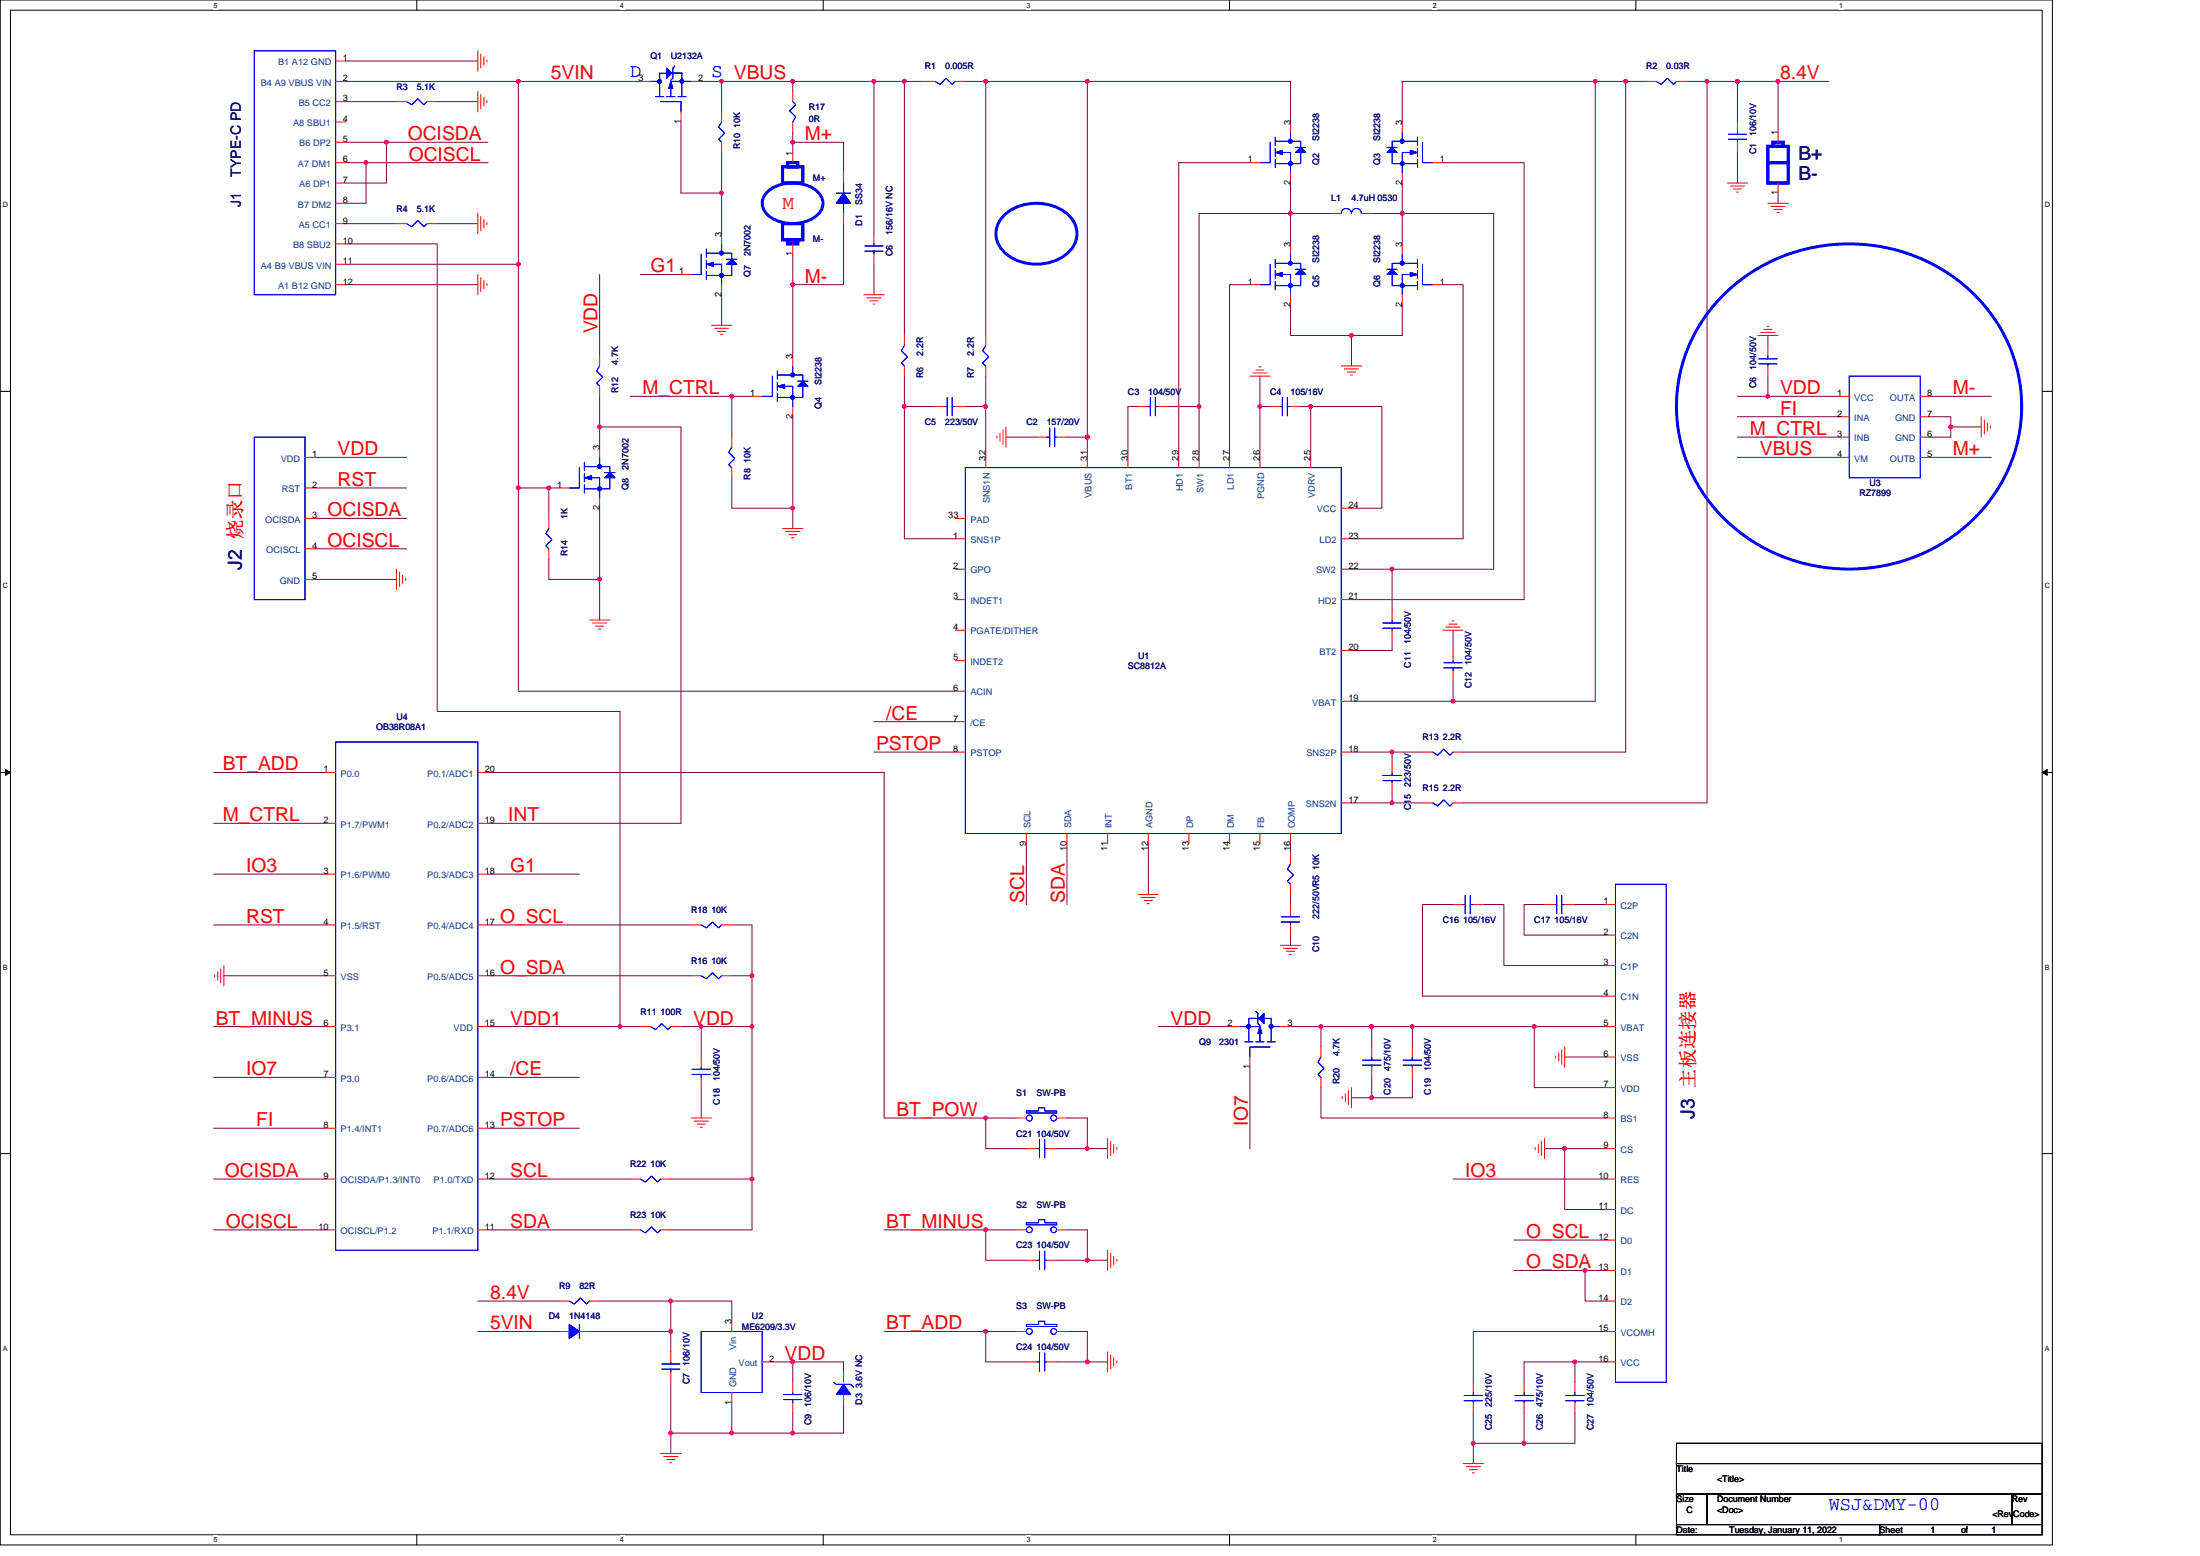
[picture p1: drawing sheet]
<svg xmlns="http://www.w3.org/2000/svg" width="297mm" height="210mm" viewBox="0 0 297 210" stroke-linecap="round" stroke-linejoin="round" font-family="sans-serif">
<path d="M0 0h277.1v208.5h-277.1zM1.4 1.4h274.3v205.7h-274.3z" fill="none" stroke="#000" stroke-width=".14"/>
<g fill="#fff">
<path d="M28.8 .1h.6v1.1h-.6z"/>
<path d="M28.8 207.3h.6v1.1h-.6z"/>
</g>
<path d="M56.3 0v1.4M56.3 207.1v1.4" fill="none" stroke="#000" stroke-width=".14"/>
<g fill="#fff">
<path d="M83.7 .1h.6v1.1h-.6z"/>
<path d="M83.7 207.3h.6v1.1h-.6z"/>
</g>
<path d="M111.1 0v1.4M111.1 207.1v1.4" fill="none" stroke="#000" stroke-width=".14"/>
<g fill="#fff">
<path d="M138.6 .1h.5v1.1h-.5z"/>
<path d="M138.6 207.3h.5v1.1h-.5z"/>
</g>
<path d="M166 0v1.4M166 207.1v1.4" fill="none" stroke="#000" stroke-width=".14"/>
<g fill="#fff">
<path d="M193.4 .1h.6v1.1h-.6z"/>
<path d="M193.4 207.3h.6v1.1h-.6z"/>
</g>
<path d="M220.9 0v1.4M220.9 207.1v1.4" fill="none" stroke="#000" stroke-width=".14"/>
<g fill="#fff">
<path d="M248.3 .1h.6v1.1h-.6z"/>
<path d="M248.3 207.3h.6v1.1h-.6z"/>
<path d="M.4 27.1h.7v1.1h-.7z"/>
<path d="M276.1 27.1h.7v1.1h-.7z"/>
<path d="M.4 78.5h.7v1.1h-.7z"/>
<path d="M276.1 78.5h.7v1.1h-.7z"/>
</g>
<path d="M0 52.8h1.4M275.7 52.8h1.4" fill="none" stroke="#000" stroke-width=".14"/>
<g fill="#fff">
<path d="M.4 130h.7v1.1h-.7z"/>
<path d="M276.1 130h.7v1.1h-.7z"/>
</g>
<path d="M0 104.2h1.4M275.7 104.2h1.4" fill="none" stroke="#000" stroke-width=".14"/>
<path d="M.7 103.8l.7 .4-.7 .4zM275.7 104.2l.7-.4v.8z" fill="#000" stroke="#000" stroke-width=".14"/>
<g fill="#fff">
<path d="M.4 181.4h.7v1.1h-.7z"/>
<path d="M276.1 181.4h.7v1.1h-.7z"/>
</g>
<path d="M0 155.7h1.4M275.7 155.7h1.4M226.4 194.8h49.3v2.7h-49.3zM226.4 197.5h49.3v4.1h-49.3zM226.4 201.6h4.1v4.1h-4.1zM226.4 205.7h27.4v1.4h-27.4zM230.5 201.6h41.1v4.1h-41.1zM253.8 205.7h21.9v1.4h-21.9zM271.6 201.6h4.1v4.1h-4.1z" fill="none" stroke="#000" stroke-width=".14"/>
<g fill="none" stroke="#800040" stroke-width=".14">
<path d="M46.7 11h23.3M46.7 8.2h17.8M46.7 13.7h6.8M46.7 19.2h5.5M52.2 19.2v5.5h-5.5M52.2 19.2h13.7M59 13.7h5.5M70 11h16.5M70 11v24.7M91.9 16.5v9.6h5.5v-5.5M94.7 11h2.7M97.4 11v4.1"/>
<path d="M97.4 11h9.6v1.3M107 11h11M107 19.2v1.4M107 17.8v1.4M107 19.2h6.9v4.1M118 11v20.6M118 11h4.1M122.1 11v34.3M122.1 11h2.8M130.3 11h2.8M133.1 11v34.3M133.1 11h13.7"/>
<path d="M146.8 11v48M146.8 11h27.4v5.5M215.4 11h4.1M215.4 11h-26.1v5.5M215.4 11v83.6h-19.2M219.5 11h2.7M219.5 11v90.5h-22M227.7 11h2.8M230.5 11v97.4h-33M230.5 11h4.1v5.5M234.6 11h5.5M240.1 11v6.8"/>
<path d="M240.1 11h6.8M46.7 35.7h23.3M46.7 38.4h17.8M46.7 32.9h12.3v63.1h24.7v42.5M46.7 30.2h6.8M46.7 21.9h2.7M49.4 21.9v5.5h-2.7M49.4 21.9h16.5M59 30.2h5.5M70 35.7v30.1M81 37v11M86.5 37h5.4"/>
<path d="M97.4 39.8v4.1M97.4 26.1v5.5M107 38.4v9.6M107 34.3v4.1M113.9 30.2v8.2h-6.9M118 35.7v4.1M168.8 21.9h-9.7v39.8M168.8 38.4h-2.8v23.3M174.2 24.7v4.1h5.5M174.2 32.9v-4.1h-12.3v26.1M185.2 28.8h4.1M189.3 28.8h12.4v48h-13.7"/>
<path d="M189.3 28.8v4.1M189.3 24.7v4.1M194.8 38.4h2.7v34.3h-15M194.8 21.9h11v59h-23.3M234.6 20.6v4.1M240.1 26.1v1.3M81 57.6h10.9v53.5h-26M81 57.6v2.7M81 53.5v4.1M85.1 53.5h13.7M98.8 53.5h2.7M98.8 53.5v5.5"/>
<path d="M107 56.2v12.4M122.1 50.8v4.1M122.1 54.9v17.8h6.9M122.1 54.9h4.1M130.3 54.9h2.8M133.1 50.8v4.1M133.1 54.9v6.8M135.8 59h4.2M144.1 59h2.7M146.8 59v2.7M153.7 54.9h-1.4v6.8M157.8 54.9h4.1"/>
<path d="M161.9 54.9v6.8M170.1 54.9v6.8M170.1 54.9h1.4M170.1 50.8v4.1M174.2 41.1v4.2h8.3M175.6 54.9h1.4M177 54.9h9.6v13.7h-4.1M177 54.9v6.8M182.5 45.3v4.1M189.3 41.1v4.2h-6.8M234.6 56.2h13.7M234.6 59h13.7"/>
<path d="M234.6 53.5h4.1M238.7 50.8v2.7M238.7 45.3v1.3M238.7 53.5h9.6M260.6 56.2h2.8v1.4M260.6 53.5h8.3M263.4 57.6v1.4h-2.8M263.4 57.6h4.1M42.6 61.7h12.3M42.6 65.8h12.3M42.6 70h12.3M42.6 74.1h12.3"/>
<path d="M42.6 78.2h10.9M70 65.8h4.1M70 65.8v27.5h59M74.1 75.4v2.8h6.9M75.5 65.8h-1.4v4.2M81 68.6v9.6M81 78.2v5.5M98.8 64.5v4.1h8.2M107 68.6v2.7M182.5 76.8h5.5M188 76.8v5.5M234.6 61.7h13.7"/>
<path d="M260.6 61.7h8.3M118 97.4h11M182.5 94.6h13.7M188 86.4v1.4h-5.5M196.2 91.9v2.7M196.2 85v2.8M28.8 104.2h15.1M28.8 118h15.1M28.8 111.1h15.1M65.9 104.2h53.5v46.7h13.7M65.9 118h12.3M118 101.5h11"/>
<path d="M138.6 113.9v8.2M144.1 113.9v8.2M155 113.9v6.8M174.2 113.9v1.3M182.5 101.5h5.5M182.5 108.4h5.5M188 101.5h4.1M188 101.5v1.4M188 107v1.4M188 108.4h4.1M28.8 124.8h15.1M28.8 138.5h15.1"/>
<path d="M30.2 131.7h13.7M65.9 138.5h20.6M65.9 131.7h27.4M65.9 124.8h27.4M91.9 138.5h2.8v4.1M94.7 138.5h6.8M98.8 131.7h2.7M98.8 124.8h2.7v6.9M101.5 131.7v6.8M101.5 138.5v20.6M156.4 138.5h9.6M174.2 138.5h4.1"/>
<path d="M174.2 120.7v1.4M174.2 126.2v1.4M178.3 138.5h6.9M178.3 138.5v2.8M185.2 138.5v2.8M185.2 138.5h5.5v2.8M190.7 138.5h26.1M196.2 122.1h-4.1v12.3h24.7M200.3 122.1h2.7v8.2h13.8M207.2 138.5v8.3h9.6M208.5 122.1h-2.7v4.1h11M212.6 122.1h4.2"/>
<path d="M28.8 145.4h15.1M28.8 159.1h15.1M28.8 152.3h15.1M65.9 159.1h19.2M65.9 152.3h12.3M65.9 145.4h12.3M90.6 159.1h10.9v6.9h-10.9M94.7 146.8v4.1M133.1 150.9v4.1h5.5M133.1 150.9h4.1M142.7 155h4.1M144.1 150.9h2.7v4.1"/>
<path d="M146.8 155h2.7M168.8 144v11M178.3 146.8v4.1h38.5M182.5 148.1h2.7M185.2 145.4v2.7h5.5v-2.7M196.2 159.1h20.6M208.5 155h2.8M211.3 142.6h5.5M211.3 155v8.2h5.5M211.3 155h5.5M28.8 166h15.1M64.5 175.6h11"/>
<path d="M64.5 179.7h11M65.9 166h19.2M79.6 179.7h11M81 175.6h9.6M90.6 175.6v4.1M90.6 175.6h8.2v2.7M90.6 179.7v2.7M119.4 166h13.7M119.4 179.7h13.7M133.1 166v4.1h5.5M133.1 179.7v4.1h5.5M133.1 166h4.1"/>
<path d="M133.1 179.7h4.1M142.7 170.1h4.1M144.1 166h2.7v4.1M144.1 179.7h2.7v4.1M146.8 170.1h2.7M204.4 167.3h12.4M204.4 171.4h12.4M214 171.5v4.1h2.8M216.8 179.7h-17.9v6.8M90.6 186.5v6.9M90.6 193.4h8.2M90.6 193.4v2.8"/>
<path d="M98.8 193.4h8.2M98.8 189.3v4.1M104.3 183.8h2.7M107 183.8v2.7M107 183.8h6.9v1.4M107 190.6v2.8M113.9 189.6v3.8h-6.9M142.7 183.8h4.1M146.8 183.8h2.7M198.9 190.6v4.2M198.9 194.8h6.9M198.9 194.8v2.7"/>
<path d="M205.8 186.5v-2.7h6.8v2.7M205.8 190.6v4.2M212.6 190.6v4.2h-6.8M212.6 183.8h4.2"/>
</g>
<g fill="#f0f" stroke="#f0f" stroke-width=".14">
<circle cx="133.1" cy="54.9" r=".27"/>
<circle cx="122.1" cy="11" r=".27"/>
<circle cx="122.1" cy="54.9" r=".27"/>
<circle cx="146.8" cy="11" r=".27"/>
<circle cx="133.1" cy="11" r=".27"/>
<circle cx="146.8" cy="59" r=".27"/>
<circle cx="174.2" cy="28.8" r=".27"/>
<circle cx="161.9" cy="54.9" r=".27"/>
<circle cx="189.3" cy="28.8" r=".27"/>
<circle cx="177" cy="54.9" r=".27"/>
<circle cx="182.5" cy="45.3" r=".27"/>
<circle cx="196.2" cy="94.6" r=".27"/>
<circle cx="215.4" cy="11" r=".27"/>
<circle cx="187.9" cy="101.5" r=".27"/>
<circle cx="187.9" cy="108.3" r=".27"/>
<circle cx="219.5" cy="11" r=".27"/>
<circle cx="234.6" cy="11" r=".27"/>
<circle cx="230.5" cy="11" r=".27"/>
<circle cx="90.6" cy="193.4" r=".27"/>
<circle cx="98.8" cy="193.4" r=".27"/>
<circle cx="107" cy="183.8" r=".27"/>
<circle cx="107" cy="193.4" r=".27"/>
<circle cx="101.5" cy="131.7" r=".27"/>
<circle cx="94.7" cy="138.5" r=".27"/>
<circle cx="101.5" cy="159.1" r=".27"/>
<circle cx="101.5" cy="138.5" r=".27"/>
<circle cx="146.8" cy="155" r=".27"/>
<circle cx="133.1" cy="150.9" r=".27"/>
<circle cx="146.8" cy="170.1" r=".27"/>
<circle cx="133.1" cy="166" r=".27"/>
<circle cx="146.8" cy="183.8" r=".27"/>
<circle cx="133.1" cy="179.7" r=".27"/>
<circle cx="207.1" cy="138.5" r=".27"/>
<circle cx="190.7" cy="138.5" r=".27"/>
<circle cx="185.2" cy="138.5" r=".27"/>
<circle cx="185.2" cy="148.1" r=".27"/>
<circle cx="211.2" cy="155" r=".27"/>
<circle cx="214" cy="171.4" r=".27"/>
<circle cx="212.6" cy="183.8" r=".27"/>
<circle cx="205.8" cy="194.8" r=".27"/>
<circle cx="198.9" cy="194.8" r=".27"/>
<circle cx="98.8" cy="53.5" r=".27"/>
<circle cx="178.3" cy="138.5" r=".27"/>
<circle cx="170.1" cy="54.9" r=".27"/>
<circle cx="240.1" cy="11" r=".27"/>
<circle cx="107" cy="38.4" r=".27"/>
<circle cx="187.9" cy="76.8" r=".27"/>
<circle cx="107" cy="68.6" r=".27"/>
<circle cx="107" cy="11" r=".27"/>
<circle cx="97.4" cy="26" r=".27"/>
<circle cx="97.4" cy="11" r=".27"/>
<circle cx="90.6" cy="179.7" r=".27"/>
<circle cx="80.9" cy="78.2" r=".27"/>
<circle cx="80.9" cy="57.6" r=".27"/>
<circle cx="70" cy="11" r=".27"/>
<circle cx="74.1" cy="65.8" r=".27"/>
<circle cx="70" cy="65.8" r=".27"/>
<circle cx="70" cy="35.7" r=".27"/>
<circle cx="118" cy="11" r=".27"/>
<circle cx="90.6" cy="175.6" r=".27"/>
<circle cx="49.4" cy="21.9" r=".27"/>
<circle cx="52.2" cy="19.2" r=".27"/>
<circle cx="83.7" cy="138.5" r=".27"/>
<circle cx="107" cy="19.2" r=".27"/>
<circle cx="263.4" cy="57.6" r=".27"/>
<circle cx="238.7" cy="53.5" r=".27"/>
</g>
<g fill="none" stroke="#f00" stroke-width=".14">
<path d="M45.3 11h1.4M45.3 8.2h1.4M45.3 13.7h1.4M45.3 16.5h1.4M45.3 19.2h1.4M53.5 13.7h1.4M57.7 13.7h1.3M64.5 6.9v2.7M64.5 12.3v2.8M64.9 7.3v1.9M64.9 12.8v1.9M65.3 7.7v1.1"/>
<path d="M65.3 13.2v1.1M65.7 8.1v.3M65.7 13.6v.3M86.5 11h1.3M91.9 15.1v1.4M93.3 11h1.4M97.4 15.1v1.4M97.4 19.2v1.4M107 12.3v1.4M107 16.5v1.3M124.9 11h1.3M129 11h1.3"/>
<path d="M174.2 16.5v1.3M189.3 16.5v1.3M222.2 11h1.4M226.4 11h1.3M234.6 16.5v1.3M234.6 19.2v1.4M240.1 17.8v1.4M45.3 30.2h1.4M45.3 21.9h1.4M45.3 24.7h1.4M45.3 27.4h1.4M45.3 32.9h1.4"/>
<path d="M45.3 35.7h1.4M45.3 38.4h1.4M53.5 30.2h1.4M57.7 30.2h1.3M64.5 37v2.8M64.5 28.8v2.8M64.9 37.4v2M64.9 29.2v1.9M65.3 37.9v1.1M65.3 29.6v1.1M65.7 38.3v.2M65.7 30v.3"/>
<path d="M91.9 37h1.4M97.4 31.6v1.3M97.4 38.4v1.4M107 20.6v1.3M107 32.9v1.4M113.9 23.3v1.4M113.9 28.8v1.4M116.6 39.8h2.8M118 31.6v1.3M118 34.3v1.4M168.8 21.9h1.3M168.8 38.4h1.3"/>
<path d="M174.2 23.3v1.4M174.2 32.9v1.4M174.2 39.8v1.3M179.7 28.8h1.4M183.8 28.8h1.4M189.3 23.3v1.4M189.3 32.9v1.4M189.3 39.8v1.3M193.4 21.9h1.4M193.4 38.4h1.4M233.2 24.7h2.8M233.6 25.1h1.9"/>
<path d="M234 25.5h1.1M234.5 25.9h.2M238.7 27.4h2.7M239.1 27.9h1.9M239.5 28.3h1.1M239.9 28.7h.3M240.1 24.7v1.4M81 48v1.4M81 52.1v1.4M96.1 43.9h2.7M96.5 44.3h1.9M96.9 44.7h1.1"/>
<path d="M97.3 45.1h.3M98.8 59v1.3M101.5 53.5h1.4M107 48v1.4M107 54.9v1.3M117 40.2h2M117.5 40.6h1.1M117.9 41h.2M122.1 45.3v1.3M122.1 49.4v1.4M126.2 54.9h1.4M129 54.9h1.3"/>
<path d="M133.1 45.3v1.3M133.1 49.4v1.4M134.6 58.8v.3M135 58.4v1.1M135.4 58v1.9M135.8 57.6v2.7M140 59h1.3M142.7 59h1.4M153.7 54.9h1.3M156.4 54.9h1.4M168.8 50.8h2.7M169.2 50.3h1.9"/>
<path d="M169.6 49.9h1.1M170 49.5h.3M171.5 54.9h1.4M174.2 54.9h1.4M181.1 49.4h2.7M181.5 49.8h1.9M181.9 50.2h1.1M182.3 50.6h.3M237.3 45.3h2.8M237.7 44.9h2M238.1 44.4h1.1M238.6 44h.2"/>
<path d="M238.7 46.6v1.4M238.7 49.4v1.4M248.3 59h1.4M248.3 53.5h1.4M248.3 56.2h1.4M259.3 59h1.3M259.3 53.5h1.3M259.3 56.2h1.3M267.5 56.2v2.8M267.9 56.6v2M268.3 57.1v1.1M268.8 57.5v.2"/>
<path d="M41.2 61.7h1.4M41.2 70h1.4M41.2 65.8h1.4M41.2 74.1h1.4M41.2 78.2h1.4M53.5 76.8v2.8M54 77.2v1.9M54.4 77.6v1.1M54.8 78v.3M74.1 70v1.3M74.1 74.1v1.3M75.5 65.8h1.4"/>
<path d="M81 60.3v1.4M81 67.2v1.4M98.8 63.1v1.4M105.7 71.3h2.7M106.1 71.7h1.9M106.5 72.2h1.1M106.9 72.6h.3M129 76.8h1.3M129 72.7h1.3M129 70h1.3M133.1 61.7v1.4M146.8 61.7v1.4"/>
<path d="M152.3 61.7v1.4M159.1 61.7v1.4M161.9 61.7v1.4M166 61.7v1.4M170.1 61.7v1.4M177 61.7v1.4M181.1 76.8h1.4M181.1 72.7h1.4M181.1 68.6h1.4M248.3 61.7h1.4M259.3 61.7h1.3M79.6 83.7h2.7"/>
<path d="M80 84.1h1.9M80.4 84.5h1.1M80.8 84.9h.3M129 80.9h1.3M129 89.2h1.3M129 85h1.3M129 93.3h1.3M129 97.4h1.3M181.1 80.9h1.4M181.1 94.6h1.4M181.1 87.8h1.4M188 82.3v1.4"/>
<path d="M188 85v1.4M194.8 85h2.7M195.2 84.6h1.9M195.6 84.2h1.1M196 83.8h.3M196.2 87.8v1.4M196.2 90.5v1.4M43.9 118h1.4M43.9 111.1h1.4M43.9 104.2h1.4M64.5 118h1.4M64.5 111.1h1.4"/>
<path d="M64.5 104.2h1.4M129 101.5h1.3M138.6 112.5v1.4M144.1 112.5v1.4M149.5 112.5v1.4M155 112.5v1.4M160.5 112.5v1.4M166 112.5v1.4M170.1 112.5v1.4M174.2 112.5v1.4M174.2 115.2v1.4M174.2 119.3v1.4"/>
<path d="M181.1 108.4h1.4M181.1 101.5h1.4M188 102.9v1.3M188 105.6v1.4M192.1 108.4h1.3M192.1 101.5h1.3M196.2 108.4h1.3M196.2 101.5h1.3M29 131.6v.2M29.4 131.1v1.1M29.8 130.7v1.9M30.2 130.3v2.8"/>
<path d="M43.9 138.5h1.4M43.9 131.7h1.4M43.9 124.8h1.4M64.5 138.5h1.4M64.5 131.7h1.4M64.5 124.8h1.4M86.5 138.5h1.3M90.6 138.5h1.3M93.3 131.7h1.4M93.3 124.8h1.4M97.4 131.7h1.4M97.4 124.8h1.4"/>
<path d="M153.7 120.7h2.7M154.1 121.1h1.9M154.5 121.5h1.1M154.9 121.9h.3M166 138.5h1.4M172.9 127.6h2.7M172.9 138.5h1.3M173.3 128h1.9M173.7 128.4h1.1M174.1 128.8h.3M174.2 122.1v1.3M174.2 124.8v1.4"/>
<path d="M196.2 122.1h1.3M198.9 122.1h1.4M208.5 122.1h1.4M211.3 122.1h1.3M216.8 138.5h1.3M216.8 122.1h1.3M216.8 130.3h1.3M216.8 126.2h1.3M216.8 134.4h1.3M43.9 145.4h1.4M43.9 152.3h1.4M43.9 159.1h1.4"/>
<path d="M64.5 145.4h1.4M64.5 152.3h1.4M64.5 159.1h1.4M85.1 159.1h1.4M89.2 159.1h1.4M93.3 150.9h2.8M93.7 151.3h1.9M94.1 151.7h1.1M94.5 152.1h.3M94.7 142.6v1.4M94.7 145.4v1.4M137.2 150.9h1.4"/>
<path d="M138.6 155h1.4M141.3 155h1.4M142.7 150.9h1.4M149.5 153.6v2.8M150 154v2M150.4 154.5v1.1M150.8 154.9v.2M168.8 142.6v1.4M178.3 141.3v1.3M178.3 145.4v1.4M181.2 148v.3M181.6 147.6v1.1"/>
<path d="M182.1 147.2v1.9M182.5 146.8v2.7M185.2 141.3v1.3M185.2 144v1.4M190.7 141.3v1.3M190.7 144v1.4M207.3 154.9v.2M207.7 154.5v1.1M208.1 154v2M208.5 153.6v2.8M210 142.5v.3M210.5 142.1v1.1"/>
<path d="M210.9 141.7v1.9M211.3 141.3v2.7M216.8 159.1h1.3M216.8 155h1.3M216.8 142.6h1.3M216.8 146.8h1.3M216.8 150.9h1.3M43.9 166h1.4M64.5 166h1.4M75.5 179.7h1.4M75.5 175.6h1.4M78.2 179.7h1.4"/>
<path d="M79.6 175.6h1.4M85.1 166h1.4M89.2 166h1.4M98.8 178.3v1.4M137.2 166h1.4M137.2 179.7h1.4M138.6 170.1h1.4M141.3 170.1h1.4M142.7 166h1.4M142.7 179.7h1.4M149.5 168.7v2.8M150 169.1v1.9"/>
<path d="M150.4 169.5v1.1M150.8 169.9v.3M216.8 179.7h1.3M216.8 163.2h1.3M216.8 167.3h1.3M216.8 171.4h1.3M216.8 175.6h1.3M89.2 196.2h2.7M89.6 196.6h1.9M90 197h1.1M90.4 197.4h.3M90.6 182.4v1.4"/>
<path d="M90.6 185.2v1.3M98.8 187.9v1.4M102.9 183.8h1.4M107 186.5v1.4M107 189.3v1.3M113.9 185.2v1.3M113.9 188.2v1.4M138.6 183.8h1.4M141.3 183.8h1.4M149.5 182.4v2.8M150 182.8v2M150.4 183.2v1.1"/>
<path d="M150.8 183.7v.2M197.5 197.5h2.8M198 197.9h1.9M198.4 198.3h1.1M198.8 198.8h.3M198.9 186.5v1.4M198.9 189.3v1.3M205.8 186.5v1.4M205.8 189.3v1.3M212.6 186.5v1.4M212.6 189.3v1.3M216.8 183.8h1.3"/>
</g>
<path d="M238.7 19.7h2.7v2.2h-2.7zM239.4 19.2h1.4v.5h-1.4zM103.6 25.9a5.4 5.4 0 0 1 6.8 0 2.1 2.1 0 0 1-.5 3.5 5.5 5.5 0 0 1-6.3-.4 2.03 2.03 0 0 1 0-3.1zM105.7 22.5h2.7v2.2h-2.7zM105.7 30.2h2.7v2.2h-2.7zM106.3 21.9h1.4v.6h-1.4zM106.3 32.4h1.4v.5h-1.4zM135.7 28.9a6.8 6.8 0 0 1 8.4 0 3.4 3.4 0 0 1-.6 5.8 6.6 6.6 0 0 1-8.3-1.1 3.3 3.3 0 0 1 .5-4.7zM232.5 40a24.3 24.3 0 0 1 35.5 1.3 21.1 21.1 0 0 1-4 30.8 24.2 24.2 0 0 1-33.8-5.2 21 21 0 0 1 2.3-26.9zM238.7 21.9h2.7v2.8h-2.7z" fill="none" stroke="#00f" stroke-width=".4"/>
<g fill="none" stroke="#00f" stroke-width=".14">
<path d="M34.3 6.9h11v32.9h-11zM54.9 13.7l.7 .4 .8-.8 .8 .8 .5-.4M87.8 11h1.3M88.5 13h1.1M89.2 13.7h2.7v1.4M90 13h1.1M90 9.9h2.1M90.2 9.9h-1.1v3.1M90.7 9.9h1.4M91.1 8.9l-.3 .3v1.4l-.2 .2M91.5 13h1.1M92.1 9.9v3.1"/>
<path d="M93.3 11h-2.7v2M97.4 16.5l-.4 .6 .8 .9-.8 .8 .4 .4M107 13.7l.4 .4-.8 .9 .8 .8-.4 .7M126.2 11l.7 .4 .8-.8 .9 .8 .4-.4M171.5 19.2v2.7h-1.4M172.2 18.5v1.1M172.2 19.1h3.4v.8M174.2 17.8v1.3M174.9 19.9h1.4M187.3 19.9h1.3M189.3 17.8v1.3M191.4 18.5v1.1"/>
<path d="M191.4 19.1h-3.4v.8M192.1 19.2v2.7h1.3M223.6 11l.7 .4 .8-.8 .9 .8 .4-.4M233.4 18.8h2.4M233.4 18.1h2.4M234.6 17.8v.3M234.6 18.8v.4M54.9 30.2l.7 .4 .8-.8 .8 .8 .5-.4M94.7 34.3v2.7h-1.4M95.4 36.6v1.1M95.4 35.1v1.1M95.4 33.6v1.1"/>
<path d="M95.4 34.2h3.4v.8M96.1 35.7h1.3v2.7M97.4 32.9v1.3M98.1 35h1.4M98.8 35.7v1.5h-3.4M112.9 26.1h1.9M113.9 27.4v1.4M113.9 24.7v1.4M116.8 33.9h2.4M116.8 33.2h2.4M118 32.9v.3M118 33.9v.4"/>
<path d="M171.5 35.7v2.7h-1.4M172.2 38v1.1M172.2 36.5v1.1M172.2 35v1.1M172.2 21.5v1.1M172.2 20v1.1M172.2 35.5h3.4v.8M172.9 37h1.3v2.8M172.9 20.6h1.3v2.7M174.2 34.3v1.2M174.9 36.3h1.4M175.6 37v1.5h-3.4"/>
<path d="M175.6 20.6v1.5h-3.4M181.1 28.8a.68 .68 0 0 1 .7-.7 .68 .68 0 0 1 .7 .7M182.5 28.8a.67 .67 0 0 1 .6-.7 .67 .67 0 0 1 .7 .7M187.3 36.3h1.3M188 20.6v1.5h3.4M188 37v1.5h3.4M189.3 34.3v1.2M190.7 20.6h-1.4v2.7M190.7 37h-1.4v2.8M191.4 21.5v1.1M191.4 20v1.1M191.4 38v1.1"/>
<path d="M191.4 36.5v1.1M191.4 35v1.1M191.4 35.5h-3.4v.8M192.1 35.7v2.7h1.3M34.3 59h6.9v21.9h-6.9zM81 49.4l-.4 .7 .8 .8-.8 .8 .4 .4M104.3 50.8v2.7h-1.4M105 53.1v1.1M105 51.6v1.1M105 50.1v1.1M105 50.6h3.4v.8M105.7 52.1h1.3v2.8"/>
<path d="M107 49.4v1.2M107.7 51.4h1.4M108.4 52.1v1.5h-3.4M122.1 46.6l-.4 .7 .8 .9-.8 .8 .4 .4M127.6 54.9h.3M127.9 53.6v2.5M128.6 54.9h.4M128.6 53.6v2.5M133.1 46.6l-.4 .7 .8 .9-.8 .8 .4 .4M141.3 59h.4M141.7 57.7v2.5M142.4 59h.3"/>
<path d="M142.4 57.7v2.5M155 54.9h.3M155.3 53.6v2.5M156 54.9h.4M156 53.6v2.5M172.9 54.9h.2M173.1 53.6v2.5M173.8 54.9h.4M173.8 53.6v2.5M237.5 48.4h2.4M237.5 49.1h2.4M238.7 49.1v.3"/>
<path d="M238.7 48v.4M249.7 50.8h9.6v13.7h-9.6zM74.1 71.3l-.4 .7 .8 .8-.8 .9 .4 .4M78.2 63.1v2.7h-1.3M78.9 65.4v1.1M78.9 63.9v1.1M78.9 62.4v1.1M78.9 63h3.4v.8M79.6 64.5h1.4v2.7M81 61.7v1.3M81.7 63.8h1.3M82.3 64.5v1.5h-3.4"/>
<path d="M98.8 60.3l-.4 .7 .8 .9-.8 .8 .4 .4M130.3 63.1h50.8v49.4h-50.8zM186.7 84.1h2.5M186.7 84.8h2.5M188 84.8v.2M188 83.7v.4M194.9 90.1h2.5M194.9 89.4h2.5M196.2 89.2v.2M196.2 90.1v.4M45.3 100.1h19.2v68.6h-19.2zM174.2 116.6l-.4 .7 .8 .8-.8 .8 .4 .4"/>
<path d="M186.7 104.6h2.5M186.7 105.3h2.5M188 105.3v.3M188 104.2v.4M193.4 108.4l.7 .4 .8-.8 .9 .8 .4-.4M193.4 101.5l.7 .4 .8-.8 .9 .8 .4-.4M218.1 119.3h6.9v67.2h-6.9zM87.8 138.5l.7 .4 .8-.8 .9 .8 .4-.4M94.7 131.7l.7 .4 .8-.8 .8 .8 .4-.4M94.7 124.8l.7 .4 .8-.8 .8 .8 .4-.4M167.4 138.5h2.7v2.1M168.6 137.4h2.1"/>
<path d="M168.6 137.4h1.4M168.6 137.4v3.2M169.6 136.5l.2 .3v1.3l.3 .3M170.5 137.4h1.1v3.2M171.6 138.5h1.3M173 124.4h2.5M173 123.7h2.5M174.2 123.4v.3M174.2 124.4v.4M197.5 122.1h.3M197.8 120.8v2.5M198.5 120.8v2.5"/>
<path d="M198.5 122.1h.4M209.9 122.1h.3M210.2 120.8v2.5M210.9 120.8v2.5M210.9 122.1h.4M86.5 159.1l.6 .4 .9-.8 .8 .8 .4-.4M93.4 145h2.5M93.4 144.3h2.5M94.7 144v.3M94.7 145v.4M138.6 149.9h1.6v-.4h.9v.4h1.6v.3h-4.1zM140 155h.4"/>
<path d="M140.4 153.8v2.4M141.1 155h.2M141.1 153.8v2.4M168.1 140.6h1.1M169.6 140.6h1.1M171.1 140.6h1.1M171.5 141.3h-2.7v1.3M178.3 142.6l-.4 .7 .9 .9-.9 .8 .4 .4M184 143.1h2.5M184 143.7h2.5M185.2 143.7v.3M185.2 142.6v.5"/>
<path d="M189.5 143.1h2.4M189.5 143.7h2.4M190.7 143.7v.3M190.7 142.6v.5M76.9 175.6l.6 .4 .9-.8 .8 .8 .4-.4M78.2 178.7v1.9M86.5 166l.6 .4 .9-.8 .8 .8 .4-.4M94.7 179.7h8.2v8.2h-8.2zM138.6 178.7h1.6v-.4h.9v.4h1.6v.3h-4.1zM138.6 165h1.6v-.4h.9v.4h1.6v.3h-4.1zM140 170.1h.4M140.4 168.8v2.5"/>
<path d="M141.1 170.1h.2M141.1 168.8v2.5M89.3 184.8h2.5M89.3 184.1h2.5M90.6 183.8v.3M90.6 184.8v.4M105.8 188.9h2.5M105.8 188.2h2.5M107 187.9v.3M107 188.9v.4M112.5 186.5l.4 .3h1.9l.4 .4M140 183.8h.4"/>
<path d="M140.4 182.6v2.4M141.1 183.8h.2M141.1 182.6v2.4M197.7 188.3h2.5M197.7 189h2.5M198.9 189v.3M198.9 187.9v.4M204.6 188.3h2.4M204.6 189h2.4M205.8 189v.3M205.8 187.9v.4M211.4 188.3h2.5"/>
<path d="M211.4 189h2.5M212.6 189v.3M212.6 187.9v.4"/>
<circle cx="139" cy="150.9" r=".4"/>
<circle cx="142.3" cy="150.9" r=".4"/>
<circle cx="139" cy="179.7" r=".4"/>
<circle cx="139" cy="166" r=".4"/>
<circle cx="142.3" cy="166" r=".39"/>
<circle cx="142.3" cy="179.7" r=".39"/>
</g>
<g fill="#00f" stroke="#00f" stroke-width=".14">
<path d="M170.7 136.8v1.3l-.7-.7z" fill-rule="evenodd"/>
<path d="M170.1 138.5l.3 1h-.6z" fill-rule="evenodd"/>
<path d="M170.7 136.8v1.3l-.7-.7z" fill-rule="evenodd"/>
<path d="M170.1 138.5l.3 1h-.6z" fill-rule="evenodd"/>
<path d="M90 9.2l.7 .7-.7 .7z" fill-rule="evenodd"/>
<path d="M90.6 11l.2 .9h-.5z" fill-rule="evenodd"/>
<path d="M90 9.2l.7 .7-.7 .7z" fill-rule="evenodd"/>
<path d="M90.6 11l.2 .9h-.5z" fill-rule="evenodd"/>
<path d="M187.3 20.6l.7-.7 .6 .7z" fill-rule="evenodd"/>
<path d="M190.4 20.3l1 .3-1 .2z" fill-rule="evenodd"/>
<path d="M187.3 20.6l.7-.7 .6 .7z" fill-rule="evenodd"/>
<path d="M190.4 20.3l1 .3-1 .2z" fill-rule="evenodd"/>
<path d="M113.9 26.1l.9 1.3h-1.9z" fill-rule="evenodd"/>
<path d="M113.9 26.1l.9 1.3h-1.9z" fill-rule="evenodd"/>
<path d="M108.4 51.4l.7 .7h-1.4z" fill-rule="evenodd"/>
<path d="M105 52.1l.9-.2v.5z" fill-rule="evenodd"/>
<path d="M108.4 51.4l.7 .7h-1.4z" fill-rule="evenodd"/>
<path d="M105 52.1l.9-.2v.5z" fill-rule="evenodd"/>
<path d="M175.6 36.3l.7 .7h-1.4z" fill-rule="evenodd"/>
<path d="M172.2 37l.9-.2v.5z" fill-rule="evenodd"/>
<path d="M175.6 36.3l.7 .7h-1.4z" fill-rule="evenodd"/>
<path d="M172.2 37l.9-.2v.5z" fill-rule="evenodd"/>
<path d="M174.9 20.6l.7-.7 .7 .7z" fill-rule="evenodd"/>
<path d="M172.2 20.6l.9-.3v.5z" fill-rule="evenodd"/>
<path d="M174.9 20.6l.7-.7 .7 .7z" fill-rule="evenodd"/>
<path d="M172.2 20.6l.9-.3v.5z" fill-rule="evenodd"/>
<path d="M187.3 37l.7-.7 .6 .7z" fill-rule="evenodd"/>
<path d="M190.4 36.8l1 .2-1 .3z" fill-rule="evenodd"/>
<path d="M187.3 37l.7-.7 .6 .7z" fill-rule="evenodd"/>
<path d="M190.4 36.8l1 .2-1 .3z" fill-rule="evenodd"/>
<path d="M98.1 35.7l.7-.7 .7 .7z" fill-rule="evenodd"/>
<path d="M95.4 35.7l.9-.3v.5z" fill-rule="evenodd"/>
<path d="M98.1 35.7l.7-.7 .7 .7z" fill-rule="evenodd"/>
<path d="M95.4 35.7l.9-.3v.5z" fill-rule="evenodd"/>
<path d="M82.3 63.8l.7 .7h-1.3z" fill-rule="evenodd"/>
<path d="M78.9 64.5l1-.3v.5z" fill-rule="evenodd"/>
<path d="M82.3 63.8l.7 .7h-1.3z" fill-rule="evenodd"/>
<path d="M78.9 64.5l1-.3v.5z" fill-rule="evenodd"/>
<path d="M76.9 178.7l1.3 1-1.3 .9z" fill-rule="evenodd"/>
<path d="M76.9 178.7l1.3 1-1.3 .9z" fill-rule="evenodd"/>
<path d="M113.9 186.8l.9 1.4h-1.9z" fill-rule="evenodd"/>
<path d="M113.9 186.8l.9 1.4h-1.9z" fill-rule="evenodd"/>
<circle cx="168.6" cy="138.5" r=".27"/>
<circle cx="171.6" cy="138.5" r=".27"/>
<circle cx="92.1" cy="11" r=".27"/>
<circle cx="89.1" cy="11" r=".27"/>
<circle cx="189.3" cy="19.1" r=".27"/>
<circle cx="189.3" cy="22.1" r=".26"/>
<circle cx="107" cy="50.6" r=".27"/>
<circle cx="107" cy="53.6" r=".27"/>
<circle cx="174.2" cy="35.5" r=".26"/>
<circle cx="174.2" cy="38.5" r=".27"/>
<circle cx="174.2" cy="19.1" r=".27"/>
<circle cx="174.2" cy="22.1" r=".26"/>
<circle cx="189.3" cy="35.5" r=".26"/>
<circle cx="189.3" cy="38.5" r=".27"/>
<circle cx="97.4" cy="34.1" r=".27"/>
<circle cx="97.4" cy="37.2" r=".27"/>
<circle cx="81" cy="63" r=".26"/>
<circle cx="80.9" cy="66" r=".27"/>
</g>
<g font-size="2.6" fill="#f00">
<text x="74.4" y="10.7">5VIN</text>
<text x="240.3" y="10.7">8.4V</text>
<text x="55.1" y="18.9">OCISDA</text>
<text x="55.2" y="21.7">OCISCL</text>
<text x="108.7" y="18.9">M+</text>
<text x="105.7" y="28.2">M</text>
<text x="87.8" y="36.8">G1</text>
<text x="108.7" y="38.1">M-</text>
<text x="80.7" y="45" transform="rotate(-90 80.7 45)">VDD</text>
<text x="86.7" y="53.2">M_CTRL</text>
<text x="240.3" y="53.2">VDD</text>
<text x="263.7" y="53.2">M-</text>
<text x="236.2" y="58.7">M_CTRL</text>
<text x="240.3" y="56">FI</text>
<text x="45.6" y="61.4">VDD</text>
<text x="45.6" y="65.6">RST</text>
<text x="237.6" y="61.4">VBUS</text>
<text x="263.7" y="61.4">M+</text>
<text x="44.2" y="69.7">OCISDA</text>
<text x="44.2" y="73.8">OCISCL</text>
<text x="118.3" y="101.2">PSTOP</text>
<text x="119.7" y="97.1">/CE</text>
<text x="30.1" y="104">BT_ADD</text>
<text x="30.1" y="110.8">M_CTRL</text>
<text x="68.6" y="110.8">INT</text>
<text x="33.2" y="117.7">IO3</text>
<text x="68.9" y="117.7">G1</text>
<text x="33.2" y="124.5">RST</text>
<text x="67.5" y="124.5">O_SCL</text>
<text x="138.3" y="121.8" transform="rotate(-90 138.3 121.8)">SCL</text>
<text x="143.8" y="121.8" transform="rotate(-90 143.8 121.8)">SDA</text>
<text x="67.5" y="131.4">O_SDA</text>
<text x="29.1" y="138.3">BT_MINUS</text>
<text x="68.9" y="138.3">VDD1</text>
<text x="93.6" y="138.3">VDD</text>
<text x="158" y="138.3">VDD</text>
<text x="33.2" y="145.1">IO7</text>
<text x="68.9" y="145.1">/CE</text>
<text x="34.6" y="152">FI</text>
<text x="67.5" y="152">PSTOP</text>
<text x="121" y="150.6">BT_POW</text>
<text x="168.5" y="152" transform="rotate(-90 168.5 152)">IO7</text>
<text x="30.3" y="158.8">OCISDA</text>
<text x="68.9" y="158.8">SCL</text>
<text x="197.8" y="158.8">IO3</text>
<text x="30.5" y="165.7">OCISCL</text>
<text x="68.9" y="165.7">SDA</text>
<text x="119.7" y="165.7">BT_MINUS</text>
<text x="206.1" y="167.1">O_SCL</text>
<text x="206.1" y="171.2">O_SDA</text>
<text x="66.2" y="175.3">8.4V</text>
<text x="66.2" y="179.4">5VIN</text>
<text x="119.7" y="179.4">BT_ADD</text>
<text x="105.9" y="183.5">VDD</text>
</g>
<g font-size="2.6" fill="#00f">
<text x="85.1" y="10.3">D</text>
<text x="96.1" y="10.3">S VBUS</text>
<text x="246.9" y="203.7">WSJ&amp;DMY-00</text>
</g>
<g font-size="2.6" fill="#000080">
<text x="242.8" y="21.5">B+</text>
<text x="242.8" y="24.3">B-</text>
<text x="32.6" y="76.9" transform="rotate(-90 32.6 76.9)">J2 烧录口</text>
<text x="228.8" y="151" transform="rotate(-90 228.8 151)">J3 主板连接器</text>
</g>
<g font-size="1.9" fill="#000080">
<text x="32.5" y="23.9" transform="rotate(-90 32.5 23.9)">TYPE-C PD</text>
<text x="32.5" y="28" transform="rotate(-90 32.5 28)">J1</text>
</g>
<g font-size="1.2" fill="#004080">
<text x="35.2" y="11.6">B4 A9 VBUS VIN</text>
<text x="37.5" y="8.8">B1 A12 GND</text>
<text x="39.6" y="17">A8 SBU1</text>
<text x="40.3" y="14.3">B5 CC2</text>
<text x="40.2" y="22.5">A7 DM1</text>
<text x="40.4" y="19.8">B6 DP2</text>
<text x="40.2" y="28">B7 DM2</text>
<text x="40.4" y="25.3">A6 DP1</text>
<text x="39.6" y="33.5">B8 SBU2</text>
<text x="40.3" y="30.8">A5 CC1</text>
<text x="35.2" y="36.2">A4 B9 VBUS VIN</text>
<text x="37.5" y="39">A1 B12 GND</text>
<text x="250.4" y="54.1">VCC</text>
<text x="250.4" y="56.8">INA</text>
<text x="250.4" y="59.6">INB</text>
<text x="255.2" y="54.1">OUTA</text>
<text x="255.9" y="59.6">GND</text>
<text x="255.9" y="56.8">GND</text>
<text x="37.9" y="62.3">VDD</text>
<text x="250.4" y="62.3">VM</text>
<text x="255.2" y="62.3">OUTB</text>
<text x="35.8" y="70.5">OCISDA</text>
<text x="38" y="66.4">RST</text>
<text x="131" y="70.5">PAD</text>
<text x="133.7" y="67.9" transform="rotate(-90 133.7 67.9)">SNS1N</text>
<text x="147.4" y="67.2" transform="rotate(-90 147.4 67.2)">VBUS</text>
<text x="152.9" y="66.1" transform="rotate(-90 152.9 66.1)">BT1</text>
<text x="159.7" y="66.3" transform="rotate(-90 159.7 66.3)">HD1</text>
<text x="162.5" y="66.5" transform="rotate(-90 162.5 66.5)">SW1</text>
<text x="166.6" y="66.1" transform="rotate(-90 166.6 66.1)">LD1</text>
<text x="170.7" y="67.4" transform="rotate(-90 170.7 67.4)">PGND</text>
<text x="177.5" y="67.2" transform="rotate(-90 177.5 67.2)">VDRV</text>
<text x="177.8" y="69.2">VCC</text>
<text x="36" y="74.6">OCISCL</text>
<text x="131" y="77.4">GPO</text>
<text x="131" y="73.3">SNS1P</text>
<text x="177.7" y="77.4">SW2</text>
<text x="178.2" y="73.3">LD2</text>
<text x="37.8" y="78.8">GND</text>
<text x="131" y="81.5">INDET1</text>
<text x="178" y="81.5">HD2</text>
<text x="131" y="89.7">INDET2</text>
<text x="131" y="85.6">PGATE/DITHER</text>
<text x="178.2" y="88.3">BT2</text>
<text x="131" y="93.9">ACIN</text>
<text x="177.2" y="95.2">VBAT</text>
<text x="131" y="98">/CE</text>
<text x="46" y="104.8">P0.0</text>
<text x="57.7" y="104.8">P0.1/ADC1</text>
<text x="131" y="102.1">PSTOP</text>
<text x="176.4" y="102.1">SNS2P</text>
<text x="46" y="111.7">P1.7/PWM1</text>
<text x="57.7" y="111.7">P0.2/ADC2</text>
<text x="139.1" y="111.8" transform="rotate(-90 139.1 111.8)">SCL</text>
<text x="144.6" y="111.8" transform="rotate(-90 144.6 111.8)">SDA</text>
<text x="150.1" y="111.8" transform="rotate(-90 150.1 111.8)">INT</text>
<text x="155.6" y="111.8" transform="rotate(-90 155.6 111.8)">AGND</text>
<text x="161.1" y="111.8" transform="rotate(-90 161.1 111.8)">DP</text>
<text x="166.6" y="111.8" transform="rotate(-90 166.6 111.8)">DM</text>
<text x="170.7" y="111.8" transform="rotate(-90 170.7 111.8)">FB</text>
<text x="174.8" y="111.8" transform="rotate(-90 174.8 111.8)">COMP</text>
<text x="176.3" y="108.9">SNS2N</text>
<text x="46" y="118.5">P1.6/PWM0</text>
<text x="57.7" y="118.5">P0.3/ADC3</text>
<text x="46" y="125.4">P1.5/RST</text>
<text x="57.7" y="125.4">P0.4/ADC4</text>
<text x="218.8" y="122.6">C2P</text>
<text x="218.8" y="130.9">C1P</text>
<text x="218.8" y="126.8">C2N</text>
<text x="46" y="132.2">VSS</text>
<text x="57.7" y="132.2">P0.5/ADC5</text>
<text x="218.8" y="135">C1N</text>
<text x="46" y="139.1">P3.1</text>
<text x="61.2" y="139.1">VDD</text>
<text x="218.8" y="139.1">VBAT</text>
<text x="218.8" y="143.2">VSS</text>
<text x="46" y="146">P3.0</text>
<text x="57.7" y="146">P0.6/ADC6</text>
<text x="218.8" y="147.3">VDD</text>
<text x="46" y="152.8">P1.4/INT1</text>
<text x="57.7" y="152.8">P0.7/ADC6</text>
<text x="218.8" y="151.4">BS1</text>
<text x="218.8" y="155.6">CS</text>
<text x="46" y="159.7">OCISDA/P1.3/INT0</text>
<text x="58.5" y="159.7">P1.0/TXD</text>
<text x="218.8" y="159.7">RES</text>
<text x="46" y="166.5">OCISCL/P1.2</text>
<text x="58.4" y="166.5">P1.1/RXD</text>
<text x="218.8" y="163.8">DC</text>
<text x="218.8" y="167.9">D0</text>
<text x="218.8" y="172">D1</text>
<text x="218.8" y="176.1">D2</text>
<text x="99.4" y="182.2" transform="rotate(-90 99.4 182.2)">Vin</text>
<text x="99.7" y="184.4">Vout</text>
<text x="218.8" y="180.3">VCOMH</text>
<text x="218.8" y="184.4">VCC</text>
<text x="99.4" y="187.2" transform="rotate(-90 99.4 187.2)">GND</text>
</g>
<g font-size="1.2">
<text x="46.3" y="11">2</text>
<text x="46.3" y="8.2">1</text>
<text x="86.2" y="11">3</text>
<text x="94.3" y="11">2</text>
<text x="46.3" y="13.7">3</text>
<text x="46.3" y="16.4">4</text>
<text x="91.9" y="16.7" transform="rotate(-90 91.9 16.7)">1</text>
<text x="174.2" y="16.9" transform="rotate(-90 174.2 16.9)">3</text>
<text x="189.3" y="16.9" transform="rotate(-90 189.3 16.9)">3</text>
<text x="46.3" y="21.9">6</text>
<text x="46.3" y="19.2">5</text>
<text x="107" y="21" transform="rotate(-90 107 21)">1</text>
<text x="168.5" y="21.9">1</text>
<text x="194.4" y="21.9">1</text>
<text x="240" y="18.2" transform="rotate(-90 240 18.2)">1</text>
<text x="46.3" y="27.4">8</text>
<text x="46.3" y="24.7">7</text>
<text x="174.2" y="25" transform="rotate(-90 174.2 25)">2</text>
<text x="189.3" y="25" transform="rotate(-90 189.3 25)">2</text>
<text x="240" y="26.4" transform="rotate(-90 240 26.4)">1</text>
<text x="46.3" y="30.2">9</text>
<text x="46.3" y="32.9">10</text>
<text x="46.3" y="35.6">11</text>
<text x="97.4" y="32" transform="rotate(-90 97.4 32)">3</text>
<text x="107" y="34.6" transform="rotate(-90 107 34.6)">1</text>
<text x="174.2" y="33.3" transform="rotate(-90 174.2 33.3)">3</text>
<text x="189.3" y="33.3" transform="rotate(-90 189.3 33.3)">3</text>
<text x="46.3" y="38.4">12</text>
<text x="91.7" y="37">1</text>
<text x="97.4" y="40.1" transform="rotate(-90 97.4 40.1)">2</text>
<text x="168.5" y="38.4">1</text>
<text x="174.2" y="41.4" transform="rotate(-90 174.2 41.4)">2</text>
<text x="189.3" y="41.4" transform="rotate(-90 189.3 41.4)">2</text>
<text x="194.4" y="38.4">1</text>
<text x="101.3" y="53.5">1</text>
<text x="107" y="48.4" transform="rotate(-90 107 48.4)">3</text>
<text x="248" y="53.5">1</text>
<text x="260.2" y="53.5">8</text>
<text x="107" y="56.5" transform="rotate(-90 107 56.5)">2</text>
<text x="248" y="56.2">2</text>
<text x="248" y="59">3</text>
<text x="260.2" y="59">6</text>
<text x="260.2" y="56.2">7</text>
<text x="42.1" y="65.8">2</text>
<text x="42.1" y="61.7">1</text>
<text x="75.2" y="65.8">1</text>
<text x="80.9" y="60.8" transform="rotate(-90 80.9 60.8)">3</text>
<text x="133.1" y="62.1" transform="rotate(-90 133.1 62.1)">32</text>
<text x="146.8" y="62.1" transform="rotate(-90 146.8 62.1)">31</text>
<text x="152.3" y="62.1" transform="rotate(-90 152.3 62.1)">30</text>
<text x="159.1" y="62.1" transform="rotate(-90 159.1 62.1)">29</text>
<text x="161.9" y="62.1" transform="rotate(-90 161.9 62.1)">28</text>
<text x="166" y="62.1" transform="rotate(-90 166 62.1)">27</text>
<text x="170.1" y="62.1" transform="rotate(-90 170.1 62.1)">26</text>
<text x="176.9" y="62.1" transform="rotate(-90 176.9 62.1)">25</text>
<text x="248" y="61.7">4</text>
<text x="260.2" y="61.7">5</text>
<text x="42.1" y="69.9">3</text>
<text x="80.9" y="68.9" transform="rotate(-90 80.9 68.9)">2</text>
<text x="128" y="69.9">33</text>
<text x="182.1" y="68.6">24</text>
<text x="42.1" y="74">4</text>
<text x="128.7" y="76.8">2</text>
<text x="128.7" y="72.7">1</text>
<text x="182.1" y="72.7">23</text>
<text x="182.1" y="76.8">22</text>
<text x="42.1" y="78.2">5</text>
<text x="128.7" y="80.9">3</text>
<text x="182.1" y="80.9">21</text>
<text x="128.7" y="89.1">5</text>
<text x="128.7" y="85">4</text>
<text x="182.1" y="87.8">20</text>
<text x="128.7" y="93.3">6</text>
<text x="182.1" y="94.6">19</text>
<text x="128.7" y="97.4">7</text>
<text x="128.7" y="101.5">8</text>
<text x="182.1" y="101.5">18</text>
<text x="43.7" y="104.2">1</text>
<text x="65.5" y="104.2">20</text>
<text x="43.7" y="111.1">2</text>
<text x="65.5" y="111.1">19</text>
<text x="182.1" y="108.3">17</text>
<text x="43.7" y="117.9">3</text>
<text x="65.5" y="117.9">18</text>
<text x="138.6" y="114.1" transform="rotate(-90 138.6 114.1)">9</text>
<text x="144" y="114.8" transform="rotate(-90 144 114.8)">10</text>
<text x="149.5" y="114.8" transform="rotate(-90 149.5 114.8)">11</text>
<text x="155" y="114.8" transform="rotate(-90 155 114.8)">12</text>
<text x="160.5" y="114.8" transform="rotate(-90 160.5 114.8)">13</text>
<text x="166" y="114.8" transform="rotate(-90 166 114.8)">14</text>
<text x="170.1" y="114.8" transform="rotate(-90 170.1 114.8)">15</text>
<text x="174.2" y="114.8" transform="rotate(-90 174.2 114.8)">16</text>
<text x="43.7" y="124.8">4</text>
<text x="65.5" y="124.8">17</text>
<text x="216.5" y="122">1</text>
<text x="43.7" y="131.7">5</text>
<text x="65.5" y="131.7">16</text>
<text x="216.5" y="130.3">3</text>
<text x="216.5" y="126.2">2</text>
<text x="216.5" y="134.4">4</text>
<text x="43.7" y="138.5">6</text>
<text x="65.5" y="138.5">15</text>
<text x="165.8" y="138.5">2</text>
<text x="173.8" y="138.5">3</text>
<text x="216.5" y="138.5">5</text>
<text x="216.5" y="142.6">6</text>
<text x="43.7" y="145.4">7</text>
<text x="65.5" y="145.4">14</text>
<text x="168.7" y="144.3" transform="rotate(-90 168.7 144.3)">1</text>
<text x="216.5" y="146.7">7</text>
<text x="43.7" y="152.2">8</text>
<text x="65.5" y="152.2">13</text>
<text x="216.5" y="150.9">8</text>
<text x="216.5" y="155">9</text>
<text x="43.7" y="159.1">9</text>
<text x="65.5" y="159.1">12</text>
<text x="215.8" y="159.1">10</text>
<text x="43" y="165.9">10</text>
<text x="65.5" y="165.9">11</text>
<text x="215.8" y="163.2">11</text>
<text x="215.8" y="167.3">12</text>
<text x="215.8" y="171.4">13</text>
<text x="98.8" y="178.7" transform="rotate(-90 98.8 178.7)">3</text>
<text x="215.8" y="175.6">14</text>
<text x="215.8" y="179.7">15</text>
<text x="103.9" y="183.8">2</text>
<text x="215.8" y="183.8">16</text>
<text x="98.8" y="189.6" transform="rotate(-90 98.8 189.6)">1</text>
<text x="226.4" y="198.6">Title</text>
<text x="226.4" y="202.8">Size</text>
<text x="231.8" y="202.8">Document Number</text>
<text x="231.8" y="200">&lt;Title&gt;</text>
<text x="271.6" y="202.8">Rev</text>
<text x="226.4" y="206.9">Date:</text>
<text x="227.7" y="204.1">C</text>
<text x="231.8" y="204.1">&lt;Doc&gt;</text>
<text x="233.5" y="206.9">Tuesday, January 11, 2022</text>
<text x="253.8" y="206.9">Sheet</text>
<text x="260.6" y="206.9">1</text>
<text x="264.8" y="206.9">of</text>
<text x="268.9" y="206.9">1</text>
<text x="269" y="204.7">&lt;RevCode&gt;</text>
</g>
<g font-size="1.2" fill="#000080">
<text x="87.8" y="8">Q1</text>
<text x="90.6" y="8">U2132A</text>
<text x="124.9" y="9.4">R1</text>
<text x="127.6" y="9.4">0.005R</text>
<text x="222.2" y="9.4">R2</text>
<text x="225" y="9.4">0.03R</text>
<text x="53.5" y="12.1">R3</text>
<text x="56.3" y="12.1">5.1K</text>
<text x="109.2" y="14.8">R17</text>
<text x="109.2" y="16.5">0R</text>
<text x="99.9" y="20.2" transform="rotate(-90 99.9 20.2)">R10 10K</text>
<text x="178.1" y="22.2" transform="rotate(-90 178.1 22.2)">Q2</text>
<text x="178.1" y="19.1" transform="rotate(-90 178.1 19.1)">SI2238</text>
<text x="186.3" y="22.2" transform="rotate(-90 186.3 22.2)">Q3</text>
<text x="186.3" y="19.1" transform="rotate(-90 186.3 19.1)">SI2238</text>
<text x="237.1" y="20.8" transform="rotate(-90 237.1 20.8)">C1</text>
<text x="237.1" y="18.4" transform="rotate(-90 237.1 18.4)">106/10V</text>
<text x="53.5" y="28.6">R4</text>
<text x="56.3" y="28.6">5.1K</text>
<text x="109.8" y="24.4">M+</text>
<text x="116.4" y="27.7" transform="rotate(-90 116.4 27.7)">SS34</text>
<text x="179.7" y="27.2">L1</text>
<text x="182.5" y="27.2">4.7uH 0530</text>
<text x="101.3" y="34.6" transform="rotate(-90 101.3 34.6)">2N7002</text>
<text x="109.8" y="32.7">M-</text>
<text x="116.4" y="30.5" transform="rotate(-90 116.4 30.5)">D1</text>
<text x="120.5" y="34.6" transform="rotate(-90 120.5 34.6)">C6</text>
<text x="120.5" y="31.7" transform="rotate(-90 120.5 31.7)">156/16V NC</text>
<text x="178.1" y="35.5" transform="rotate(-90 178.1 35.5)">SI2238</text>
<text x="186.3" y="35.5" transform="rotate(-90 186.3 35.5)">SI2238</text>
<text x="101.3" y="37.3" transform="rotate(-90 101.3 37.3)">Q7</text>
<text x="178.1" y="38.7" transform="rotate(-90 178.1 38.7)">Q5</text>
<text x="186.3" y="38.7" transform="rotate(-90 186.3 38.7)">Q6</text>
<text x="83.5" y="53.1" transform="rotate(-90 83.5 53.1)">R12</text>
<text x="83.5" y="49.3" transform="rotate(-90 83.5 49.3)">4.7K</text>
<text x="110.9" y="52" transform="rotate(-90 110.9 52)">SI2238</text>
<text x="124.6" y="51" transform="rotate(-90 124.6 51)">R6</text>
<text x="124.6" y="48" transform="rotate(-90 124.6 48)">2.2R</text>
<text x="131.5" y="51" transform="rotate(-90 131.5 51)">R7</text>
<text x="131.5" y="48" transform="rotate(-90 131.5 48)">2.2R</text>
<text x="152.3" y="53.3">C3</text>
<text x="155" y="53.3">104/50V</text>
<text x="171.5" y="53.3">C4</text>
<text x="174.2" y="53.3">105/16V</text>
<text x="237.1" y="52.4" transform="rotate(-90 237.1 52.4)">C6</text>
<text x="237.1" y="49.9" transform="rotate(-90 237.1 49.9)">104/50V</text>
<text x="110.9" y="55.1" transform="rotate(-90 110.9 55.1)">Q4</text>
<text x="124.9" y="57.4">C5</text>
<text x="127.6" y="57.4">223/50V</text>
<text x="138.6" y="57.4">C2</text>
<text x="141.3" y="57.4">157/20V</text>
<text x="84.9" y="63.4" transform="rotate(-90 84.9 63.4)">2N7002</text>
<text x="101.3" y="64.7" transform="rotate(-90 101.3 64.7)">R8 10K</text>
<text x="252.4" y="65.6">U3</text>
<text x="76.6" y="70.1" transform="rotate(-90 76.6 70.1)">1K</text>
<text x="84.9" y="66.1" transform="rotate(-90 84.9 66.1)">Q8</text>
<text x="251.1" y="67">RZ7899</text>
<text x="76.6" y="75" transform="rotate(-90 76.6 75)">R14</text>
<text x="153.7" y="88.9">U1</text>
<text x="190.5" y="87" transform="rotate(-90 190.5 87)">104/50V</text>
<text x="198.7" y="89.7" transform="rotate(-90 198.7 89.7)">104/50V</text>
<text x="152.3" y="90.3">SC8812A</text>
<text x="190.5" y="90.1" transform="rotate(-90 190.5 90.1)">C11</text>
<text x="198.7" y="92.9" transform="rotate(-90 198.7 92.9)">C12</text>
<text x="50.8" y="98.5">OB38R08A1</text>
<text x="53.5" y="97.1">U4</text>
<text x="192.1" y="99.9">R13 2.2R</text>
<text x="190.5" y="106.2" transform="rotate(-90 190.5 106.2)">223/50V</text>
<text x="192.1" y="106.7">R15 2.2R</text>
<text x="190.5" y="109.3" transform="rotate(-90 190.5 109.3)">C15</text>
<text x="93.3" y="123.2">R18 10K</text>
<text x="178.1" y="124" transform="rotate(-90 178.1 124)">222/50VR5 10K</text>
<text x="194.8" y="124.6">C16 105/16V</text>
<text x="207.2" y="124.6">C17 105/16V</text>
<text x="93.3" y="130">R16 10K</text>
<text x="178.1" y="128.5" transform="rotate(-90 178.1 128.5)">C10</text>
<text x="86.5" y="136.9">R11 100R</text>
<text x="161.9" y="141">Q9</text>
<text x="164.6" y="141">2301</text>
<text x="180.9" y="142.5" transform="rotate(-90 180.9 142.5)">4.7K</text>
<text x="97.2" y="149.1" transform="rotate(-90 97.2 149.1)">C18</text>
<text x="97.2" y="145.9" transform="rotate(-90 97.2 145.9)">104/50V</text>
<text x="137.2" y="147.9">S1</text>
<text x="140" y="147.9">SW-PB</text>
<text x="180.9" y="146.3" transform="rotate(-90 180.9 146.3)">R20</text>
<text x="187.7" y="147.7" transform="rotate(-90 187.7 147.7)">C20</text>
<text x="187.7" y="144.6" transform="rotate(-90 187.7 144.6)">475/10V</text>
<text x="193.2" y="147.7" transform="rotate(-90 193.2 147.7)">C19</text>
<text x="193.2" y="144.6" transform="rotate(-90 193.2 144.6)">104/50V</text>
<text x="137.2" y="153.4">C21 104/50V</text>
<text x="85.1" y="157.5">R22 10K</text>
<text x="85.1" y="164.3">R23 10K</text>
<text x="137.2" y="163">S2</text>
<text x="140" y="163">SW-PB</text>
<text x="75.5" y="173.9">R9</text>
<text x="78.2" y="173.9">82R</text>
<text x="137.2" y="168.5">C23 104/50V</text>
<text x="74.1" y="178.1">D4</text>
<text x="76.9" y="178.1">1N4148</text>
<text x="100.2" y="179.4">ME6209/3.3V</text>
<text x="101.5" y="178.1">U2</text>
<text x="137.2" y="176.7">S3</text>
<text x="140" y="176.7">SW-PB</text>
<text x="93.1" y="184.3" transform="rotate(-90 93.1 184.3)">106/10V</text>
<text x="137.2" y="182.2">C24 104/50V</text>
<text x="93.1" y="186.8" transform="rotate(-90 93.1 186.8)">C7</text>
<text x="109.5" y="189.8" transform="rotate(-90 109.5 189.8)">106/10V</text>
<text x="116.4" y="189.6" transform="rotate(-90 116.4 189.6)">D3 3.6V NC</text>
<text x="201.4" y="189.8" transform="rotate(-90 201.4 189.8)">225/10V</text>
<text x="208.3" y="189.8" transform="rotate(-90 208.3 189.8)">475/10V</text>
<text x="215.2" y="189.8" transform="rotate(-90 215.2 189.8)">104/50V</text>
<text x="109.5" y="192.3" transform="rotate(-90 109.5 192.3)">C9</text>
<text x="201.4" y="193" transform="rotate(-90 201.4 193)">C25</text>
<text x="208.3" y="193" transform="rotate(-90 208.3 193)">C26</text>
<text x="215.2" y="193" transform="rotate(-90 215.2 193)">C27</text>
</g>
<g font-size="1">
<text x="28.8" y="1">5</text>
<text x="83.7" y="1">4</text>
<text x="138.6" y="1">3</text>
<text x="193.4" y="1">2</text>
<text x="248.3" y="1">1</text>
<text x=".4" y="28">D</text>
<text x="276.1" y="28">D</text>
<text x=".4" y="79.4">C</text>
<text x="276.1" y="79.4">C</text>
<text x=".4" y="130.9">B</text>
<text x="276.1" y="130.9">B</text>
<text x=".4" y="182.3">A</text>
<text x="276.1" y="182.3">A</text>
<text x="28.8" y="208.2">5</text>
<text x="83.7" y="208.2">4</text>
<text x="138.6" y="208.2">3</text>
<text x="193.4" y="208.2">2</text>
<text x="248.3" y="208.2">1</text>
</g>
</svg>
